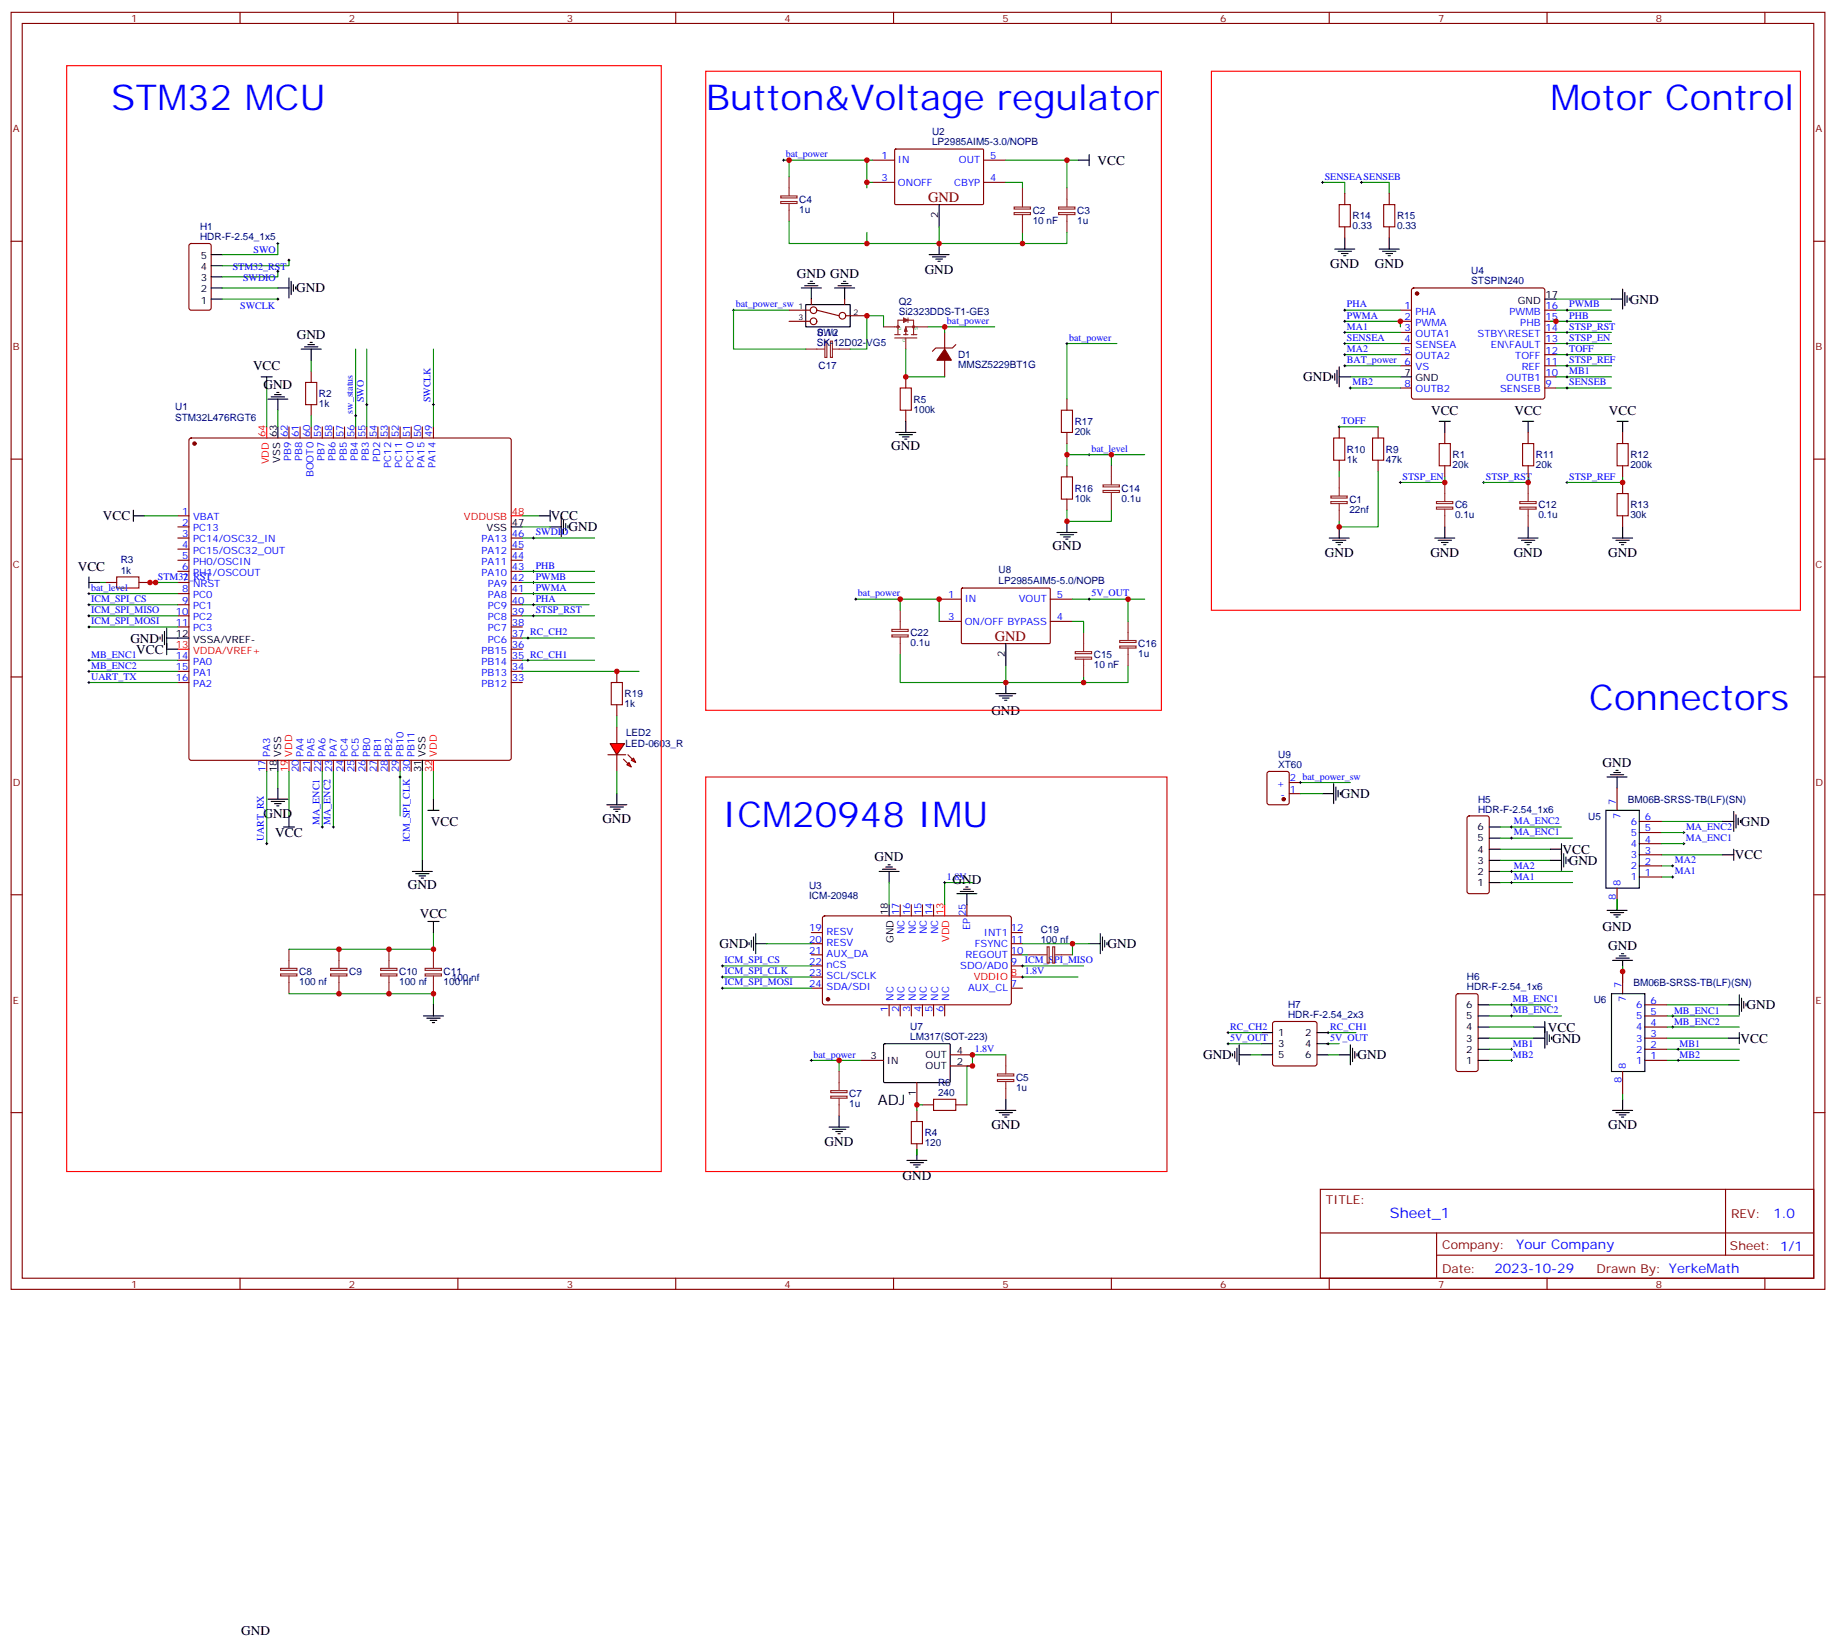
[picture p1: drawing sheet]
<svg xmlns="http://www.w3.org/2000/svg" width="583mm" height="523mm" viewBox="0 0 583 523" stroke-linecap="round" stroke-linejoin="round" font-family="sans-serif">
<g fill="none" stroke="#870000" stroke-width=".35">
<path d="M3.5 3.9h575.8v405.4h-575.8zM7.1 7.4h568.6v398.3h-568.6zM76.2 3.9v3.5M145.3 3.9v3.5M214.5 3.9v3.5M283.6 3.9v3.5M352.8 3.9v3.5M421.9 3.9v3.5M491.1 3.9v3.5M560.2 3.9v3.5M276.9 50.8h7.1M276.9 57.9h7.1"/>
<path d="M284 47.5l.3-.2 27.7 .1 .2 .3v17.1l-.3 .1h-27.7l-.2-.3zM312.2 50.8h7.1M312.2 57.9h7.1M3.5 76.6h3.6M60.2 77.5l.5-.2h5.6l.7 .4v20.1l-.4 .6-5.9 .1-.7-.5v-20zM426.9 61.4v3.5M426.9 72v3.5M441 61.4v3.5M441 72v3.5M575.7 76.6h3.6M444.5 98.5h3.5M448.3 91.6l.4-.2h41l.5 .2 .2 .5v33.9l-.3 .5-.4 .2h-41l-.5-.3-.2-.4v-33.9z"/>
<path d="M490.4 98.5h3.5M98.8 117.9v3.5M444.5 102h3.5M444.5 105.5h3.5M444.5 109h3.5M444.5 112.6h3.5M444.5 116.1h3.5M490.4 102h3.5M490.4 105.5h3.5M490.4 109h3.5M490.4 112.6h3.5M490.4 116.1h3.5"/>
<path d="M490.4 119.6h3.5M60.2 139.2l.5-.2h100.9l.5 .2 .2 .5v100.9l-.3 .5-.4 .2h-100.9l-.5-.2-.2-.5v-100.9zM91.7 135.5v3.5M95.2 135.5v3.5M98.8 128.4v3.6M98.8 135.5v3.5M102.3 135.5v3.5M105.8 135.5v3.5M109.4 135.5v3.5M112.9 135.5v3.5M116.4 135.5v3.5M119.9 135.5v3.5"/>
<path d="M123.5 135.5v3.5M127 135.5v3.5M130.5 135.5v3.5M134.1 135.5v3.5M137.6 135.5v3.5M338.7 126.7v3.5M338.7 137.3v3.5M425.1 135.5v3.5M437.4 135.5v3.5M444.5 123.2h3.5M458.6 137.3v3.5M485.1 137.3v3.5"/>
<path d="M490.4 123.2h3.5M515.1 137.3v3.5M3.5 145.7h3.6M338.7 147.8v3.6M338.7 158.4v3.6M425.1 146.1v3.5M437.4 146.1v3.5M458.6 147.8v3.6M485.1 147.8v3.6M515.1 147.8v3.6M515.1 153.1v3.6M575.7 145.7h3.6"/>
<path d="M56.4 163.7h3.6M56.4 167.3h3.6M56.4 170.8h3.6M56.4 174.3h3.6M56.4 177.8h3.6M162.3 170.8h3.5M162.3 174.3h3.5M162.3 177.8h3.5M515.1 163.7v3.6M33.5 184.9h3.5M44.1 184.9h3.5M56.4 181.4h3.6"/>
<path d="M56.4 184.9h3.6M56.4 188.4h3.6M56.4 191.9h3.6M56.4 195.5h3.6M56.4 199h3.6M162.3 181.4h3.5M162.3 184.9h3.5M162.3 188.4h3.5M162.3 191.9h3.5M162.3 195.5h3.5M162.3 199h3.5M298.1 190.2h7.1"/>
<path d="M298.1 197.2h7.1M305.2 186.8l.3-.1h27.7l.2 .3-.1 17.1-.3 .2-27.7-.1-.1-.3zM333.4 190.2h7M333.4 197.2h7M3.5 214.9h3.6M56.4 209.6h3.6M56.4 213.1h3.6M56.4 216.6h3.6M162.3 209.6h3.5M162.3 213.1h3.5M162.3 216.6h3.5M162.3 206.1h3.5"/>
<path d="M162.3 202.5h3.5M195.8 213.1v3.5M575.7 214.9h3.6M195.8 223.7v3.5M84.7 241.3v3.6M95.2 241.3v3.6M98.8 241.3v3.6M102.3 241.3v3.6M105.8 241.3v3.6M109.4 241.3v3.6M112.9 241.3v3.6M116.4 241.3v3.6"/>
<path d="M119.9 241.3v3.6M123.5 241.3v3.6M127 241.3v3.6M130.5 241.3v3.6M3.5 284h3.6M257.5 299.5h3.6M257.5 296h3.6M261.3 290.9l.5-.2 58.8 .1 .4 .6v27.1l-.7 .4h-58.8l-.4-.7v-26.8zM285.8 287.2v3.5M289.3 287.2v3.5M292.8 287.2v3.5M296.3 287.2v3.5"/>
<path d="M306.9 287.2v3.5M321 299.5h3.6M321 296h3.6M575.7 284h3.6M257.5 313.7h3.6M257.5 306.6h3.6M257.5 303.1h3.6M257.5 310.1h3.6M282.2 318.9v3.6M285.8 318.9v3.6M289.3 318.9v3.6M292.8 318.9v3.6"/>
<path d="M296.3 318.9v3.6M299.9 318.9v3.6M321 313.7h3.6M321 306.6h3.6M321 303.1h3.6M3.5 353.2h3.6M575.7 353.2h3.6M419.1 377.5h156.6v28.2h-156.6zM547.7 377.5v20.9M419.1 391.4h156.5M456 398.4h119.6M456 391.4v14.1"/>
<path d="M76.2 405.7v3.6M145.3 405.7v3.6M214.5 405.7v3.6M283.6 405.7v3.6M352.8 405.7v3.6M421.9 405.7v3.6M491.1 405.7v3.6M560.2 405.7v3.6"/>
</g>
<g fill="#870000" stroke="#870000" stroke-width=".35">
<circle cx="61.7" cy="140.8" r=".53"/>
<circle cx="262.8" cy="317.2" r=".53"/>
<circle cx="449.8" cy="93.2" r=".53"/>
</g>
<g fill="none" stroke="#000" stroke-width=".35">
<path d="M342.2 50.8h3.5M345.7 49.1v3.5M298.1 64.9v7.1M298.1 77.3v3.5M423.7 79.1h6.3M424.7 79.8h4.3M426.9 75.5v3.6M437.8 79.1h6.3M438.9 79.8h4.2M441 75.5v3.6M67 94.9h3.6M67 80.8h3.6"/>
<path d="M67 91.4h3.6M67 87.9h3.6M67 84.3h3.6M88.2 91.4h3.5M91.7 88.2v6.4M92.4 89.3v4.2M93.1 90.3v2.2M93.8 91.1v.7M294.9 80.8h6.4M296 81.5h4.2M297 82.2h2.2M297.7 82.9h.7"/>
<path d="M425.8 80.5h2.1M426.5 81.2h.7M439.9 80.5h2.1M440.6 81.2h.7M490.4 94.9h3.5M511.5 94.9h3.6M515.1 91.8v6.3M515.8 92.8v4.2M516.5 93.9v2.1M517.2 94.6v.7M82.9 119.6h3.5M84.7 119.6v3.6"/>
<path d="M95.6 110.8h6.4M96.7 110.1h4.2M97.7 109.4h2.1M98.4 108.7h.7M98.8 110.8v3.5M423 119.3v.7M423.7 118.6v2.1M424.4 117.5v4.2M425.1 119.6h3.5M425.1 116.5v6.3M444.5 119.6h3.5M85 126.7h6.4"/>
<path d="M86.1 126h4.2M87.1 125.3h2.2M87.8 124.6h.7M88.2 126.7v3.5M88.2 135.5v3.5M456.8 133.7h3.6M458.6 133.7v3.6M483.3 133.7h3.5M485.1 133.7v3.6M513.3 133.7h3.5M515.1 133.7v3.6M42.3 163.7h3.6"/>
<path d="M42.3 162v3.5M162.3 167.3h3.5M171.1 163.7h3.5M174.6 167.3h3.6M174.6 162v3.5M178.2 164.1v6.3M178.9 165.1v4.3M179.6 166.2v2.1M180.3 166.9v.7M335.5 169h6.3M336.5 169.7h4.3M337.6 170.4h2.1"/>
<path d="M338.3 171.1h.7M338.7 165.5v3.5M421.9 170.8h6.4M423 171.5h4.2M424 172.2h2.2M424.7 172.9h.7M425.1 167.3v3.5M455.4 170.8h6.4M456.5 171.5h4.2M457.6 172.2h2.1M458.3 172.9h.7M458.6 167.3v3.5"/>
<path d="M481.9 170.8h6.3M483 171.5h4.2M484 172.2h2.1M484.7 172.9h.7M485.1 167.3v3.5M511.9 170.8h6.3M512.9 171.5h4.3M514 172.2h2.1M514.7 172.9h.7M515.1 167.3v3.5M28.2 184.9h3.5M28.2 183.1v3.6"/>
<path d="M52.9 199.4v8.4M50.8 202.2v.7M51.5 201.5v2.1M52.2 200.4v4.2M52.9 202.5h7.1M52.9 206.1h3.5M319.3 204.3v7M319.3 216.6v3.6M316.1 220.2h6.3M317.1 220.9h4.3M318.2 221.6h2.1M318.9 222.3h.7"/>
<path d="M85 253.7h6.4M86.1 254.4h4.2M87.1 255.1h2.2M87.8 255.8h.7M88.2 241.3v3.6M88.2 250.2v3.5M91.7 259v3.5M134.1 241.3v3.6M135.8 257.2h3.5M137.6 253.7v3.5M550.3 257.6v6.3M551 258.6v4.3"/>
<path d="M551.7 259.7v2.1M90 262.5h3.5M130.9 276.6h6.3M131.9 277.3h4.3M133 278h2.1M133.7 278.7h.7M134.1 273.1v3.5M279 276.6h6.4M280.1 275.9h4.2M281.2 275.2h2.1M281.9 274.5h.7M282.2 276.6v3.5"/>
<path d="M546.8 260.7h3.5M546.8 271.3h3.5M550.3 269.6v3.5M552.4 260.4v.7M135.8 292.5h3.5M137.6 292.5v3.5M237.8 299.2v.7M238.5 298.5v2.1M239.2 297.4v4.3M239.9 299.5h3.5M239.9 296.4v6.3M282.2 287.2v3.5"/>
<path d="M303.7 283.7h6.4M304.8 283h4.2M305.9 282.3h2.1M306.6 281.6h.7M306.9 283.7v3.5M345.7 299.5h3.5M349.2 296.4v6.3M350 297.4v4.3M350.7 298.5v2.1M351.4 299.2v.7M137.6 318.9v3.6M548.6 318.9h3.5"/>
<path d="M552.1 315.8v6.3M552.8 316.8v4.3M553.5 317.9v2.1M554.2 318.6v.7M134.4 322.5h6.4M135.5 323.2h4.2M136.5 323.9h2.1M137.2 324.6h.7M548.6 329.5h3.5M552.1 327.8v3.5M263.2 357.8h6.3M264.2 358.5h4.3"/>
<path d="M265.3 359.2h2.1M266 359.9h.7M266.3 354.2v3.6M316.1 352.5h6.3M317.1 353.2h4.3M318.2 353.9h2.1M318.9 354.6h.7M319.3 348.9v3.6"/>
</g>
<path d="M84.7 135.5v3.5M162.3 163.7h3.5M56.4 206.1h3.6M91.7 241.3v3.6M137.6 241.3v3.6M299.9 287.2v3.5M321 310.1h3.6" fill="none" stroke="#f00" stroke-width=".35"/>
<g fill="none" stroke="#8c2424" stroke-width=".35">
<path d="M250.5 56.1v6M324.6 59.7v6M338.7 59.7v6M247.8 62.2h5.2v.6h-5.2zM247.8 64h5.2v.6h-5.2zM250.5 64.6v5.6M321.9 65.7h5.2v.7h-5.2zM321.9 67.5h5.2v.6h-5.2zM324.6 68.1v5.7M336 65.7h5.2v.7h-5.2zM336 67.5h5.2v.6h-5.2zM338.7 68.1v5.7"/>
<path d="M350.1 153.9h5.2v.7h-5.2zM350.1 155.7h5.2v.6h-5.2zM352.8 147.8v6M352.8 156.3v5.7M422.5 157.4h5.1v.7h-5.1zM422.5 159.2h5.1v.6h-5.1zM425.1 151.4v6M425.1 159.8v5.7M456 159.2h5.2v.6h-5.2zM458.6 153.1v6M482.4 159.2h5.2v.6h-5.2zM485.1 153.1v6"/>
<path d="M456 161h5.2v.6h-5.2zM458.6 161.6v5.7M482.4 161h5.2v.6h-5.2zM485.1 161.6v5.7M358.1 197.2v6M341.3 206.8h5.2v.7h-5.2zM341.3 208.6h5.2v.6h-5.2zM344 200.8v6M344 209.2v5.7M355.4 203.3h5.2v.6h-5.2zM355.4 205.1h5.2v.6h-5.2zM358.1 205.7v5.6"/>
<path d="M89.1 307.4h5.2v.6h-5.2zM89.1 309.1h5.2v.7h-5.2zM91.7 301.3v6M91.7 309.8v5.6M105 307.4h5.1v.6h-5.1zM105 309.1h5.1v.7h-5.1zM107.6 301.3v6M107.6 309.8v5.6M120.8 307.4h5.2v.6h-5.2zM120.8 309.1h5.2v.7h-5.2zM123.5 301.3v6M123.5 309.8v5.6"/>
<path d="M134.9 307.4h5.2v.6h-5.2zM134.9 309.1h5.2v.7h-5.2zM137.6 301.3v6M137.6 309.8v5.6M319.3 334.8v6M316.6 340.9h5.2v.6h-5.2zM316.6 342.7h5.2v.6h-5.2zM319.3 343.3v5.6"/>
</g>
<g fill="none" stroke="#008700" stroke-width=".35">
<path d="M248.7 50.8h28.2M250.5 50.8v5.3M276.9 57.9h-1.7v1.8M319.3 50.8h22.9M319.3 57.9h5.3v1.8M338.7 50.8v8.9M419.8 57.9h7.1v3.5M432.2 57.9h8.8v3.5M88.2 77.3v3.5h-17.6M250.5 70.2v7.1h47.6M275.2 73.8v3.5M298.1 72v5.3h26.5v-3.5"/>
<path d="M338.7 73.8v3.5h-14.1M70.6 94.9h17.6M70.6 91.4h17.6M88.2 86.1v1.8h-17.6M91.7 82.6v1.7h-21.1M426.9 98.5h17.6M493.9 98.5h17.6M493.9 94.9h17.6M98.8 114.3v3.6M116.4 110.8v24.7M137.6 110.8v24.7M354.5 109h-15.8v17.7"/>
<path d="M426.9 102h17.6v1.8M426.9 105.5h17.6M426.9 112.6h17.6M426.9 109h17.6M426.9 116.1h17.6M428.6 119.6h15.9M492.1 102h19.4M493.9 105.5h17.6M493.9 112.6h17.6M493.9 109h17.6M493.9 119.6h17.6M493.9 116.1h17.6"/>
<path d="M84.7 123.2v12.3M88.2 130.2v5.3M98.8 132v3.5M425.1 135.5h12.3M428.6 123.2h15.9M493.9 123.2h17.6M338.7 140.8v7M338.7 144.3h24.7M352.8 144.3v3.5M425.1 149.6v1.8M437.4 149.6v17.7h-12.3v-1.8M458.6 151.4v1.7h-14.1"/>
<path d="M485.1 151.4v1.7h-14.1M515.1 151.4v1.7h-17.7M45.9 163.7h10.5M165.8 163.7h5.3M165.8 167.3h8.8M165.8 170.8h22.9M338.7 162v3.5h14.1v-3.5M28.2 199h28.2M28.2 195.5h28.2M28.2 191.9h28.2M31.7 184.9h1.8M47.6 184.9h8.8"/>
<path d="M165.8 184.9h22.9M165.8 191.9h21.2M165.8 181.4h22.9M165.8 188.4h22.9M271.6 190.2h26.5v7M340.4 197.2h3.6v3.6M340.4 190.2h23M358.1 190.2v7M28.2 216.6h28.2M28.2 209.6h28.2M28.2 213.1h28.2M165.8 209.6h22.9"/>
<path d="M165.8 213.1h37M165.8 202.5h22.9M319.3 211.3v5.3h24.7v-1.7M358.1 211.3v5.3h-14.1M84.7 244.9v22.9M88.2 244.9v5.3M91.7 244.9v14.1M102.3 244.9v17.6M105.8 244.9v17.6M127 244.9v14.1M134.1 244.9v28.2M137.6 244.9v8.8"/>
<path d="M527.4 260.7h19.4M527.4 271.3h19.4M527.4 274.8h3.5M527.4 278.4h3.5M137.6 296v5.3h-45.9M243.4 299.5h14.1M282.2 280.1v7.1M308.7 280.1h-8.8v7.1M324.6 299.5h21.1M91.7 315.4h45.9v3.5M229.3 306.6h28.2M229.3 313.7h28.2"/>
<path d="M229.3 310.1h28.2M324.6 306.6h19.4M324.6 310.1h17.6M529.2 318.9h19.4M257.5 336.6h15.9M529.2 336.6h22.9M529.2 333.1h22.9M529.2 329.5h19.4M530.9 326h21.2M530.9 322.5h21.2"/>
</g>
<g fill="none" stroke="#000" stroke-width=".32">
<path d="M248.4 50.8h.7M248.7 50.5v.7M419.5 57.9h.7M419.8 57.5v.7M431.8 57.9h.7M432.2 57.5v.7M87.8 77.3h.7M88.2 76.9v.7M87.8 86.1h.7M87.8 94.9h.7M88.2 85.8v.7M88.2 94.6v.7"/>
<path d="M91.4 82.6h.7M91.7 82.2v.7M426.5 98.5h.7M426.9 98.1v.7M497.1 98.5h.7M497.4 98.1v.7M338.3 109h.7M338.7 108.7v.7M426.5 102h.7M426.5 105.5h.7M426.5 109h.7M426.5 116.1h.7"/>
<path d="M426.5 112.6h.7M426.9 101.6v.7M426.9 105.2v.7M426.9 108.7v.7M426.9 112.2v.7M426.9 115.7v.8M497.1 102h.7M497.1 105.5h.7M497.1 109h.7M497.1 116.1h.7M497.1 119.6h.7M497.1 112.6h.7"/>
<path d="M497.4 101.6v.7M497.4 105.2v.7M497.4 108.7v.7M497.4 112.2v.7M497.4 115.7v.8M497.4 119.3v.7M116.1 128.4h.7M116.4 128.1v.7M137.2 128.4h.7M137.6 128.1v.7M424.7 135.5h.7M425.1 135.1v.8"/>
<path d="M428.3 123.2h.7M428.6 122.8v.7M497.1 123.2h.7M497.4 122.8v.7M345.4 144.3h.7M345.7 144v.7M444.1 153.1h.8M444.5 152.8v.7M470.6 153.1h.7M471 152.8v.7M497.1 153.1h.7M497.4 152.8v.7"/>
<path d="M169 170.8h.7M169.3 170.4v.7M27.9 195.5h.7M27.9 199h.7M27.9 191.9h.7M28.2 191.6v.7M28.2 195.1v.7M28.2 198.6v.8M49 184.9h.7M49.4 184.5v.7M169 191.9h.7M169 184.9h.7"/>
<path d="M169 181.4h.7M169 188.4h.7M169.3 181v.7M169.3 184.5v.7M169.3 188.1v.7M169.3 191.6v.7M271.3 190.2h.7M271.6 189.8v.7M345.4 190.2h.7M345.7 189.8v.7M27.9 216.6h.7M27.9 209.6h.7"/>
<path d="M27.9 213.1h.7M28.2 209.2v.7M28.2 212.8v.7M28.2 216.3v.7M167.2 209.6h.7M167.2 202.5h.7M167.6 202.2v.7M167.6 209.2v.7M126.6 246.6h.8M127 246.3v.7M84.3 267.8h.7M84.7 267.4v.7"/>
<path d="M102 262.5h.7M102.3 262.1v.8M105.5 262.5h.7M105.8 262.1v.8M299.9 279.8v.7M534.1 267.8h.7M534.1 264.3h.7M534.5 263.9v.7M534.5 267.4v.7M299.5 280.1h.7M229 306.6h.7M229 310.1h.7"/>
<path d="M229 313.7h.7M229.3 306.2v.8M229.3 309.8v.7M229.3 313.3v.7M324.2 306.6h.7M324.2 310.1h.7M324.6 306.2v.8M324.6 309.8v.7M308.3 334.8h.7M308.7 334.5v.7"/>
</g>
<g fill="none" stroke="#a10000" stroke-width=".35">
<path d="M425.1 64.9h3.5v7.1h-3.5zM439.2 64.9h3.5v7.1h-3.5zM97 121.4h3.5v7h-3.5zM336.9 130.2h3.5v7.1h-3.5zM423.3 139h3.6v7.1h-3.6zM435.7 139h3.5v7.1h-3.5zM336.9 151.4h3.5v7h-3.5zM456.8 140.8h3.6v7h-3.6zM483.3 140.8h3.5v7h-3.5zM513.3 140.8h3.5v7h-3.5zM513.3 156.7h3.5v7h-3.5zM37 183.1h7.1v3.6h-7.1z"/>
<path d="M194 216.6h3.6v7.1h-3.6z"/>
</g>
<g fill="#f00" stroke="#870000" stroke-width=".35">
<path d="M193.7 236h4.6l-2.5 3.6z"/>
<path d="M193 239.6h5.6z"/>
</g>
<g fill="#870000" stroke="#870000" stroke-width=".35">
<path d="M199.3 239.6l1.4 1.4z"/>
<path d="M197.9 241l1.4 1.4z"/>
</g>
<g fill="#f00" stroke="#870000" stroke-width=".35">
<path d="M200.4 241.3l.7-.7 .7 1.4z"/>
<path d="M199 242.7l.7-.7 .7 1.5z"/>
</g>
<g fill="none" stroke="#870000" stroke-width=".35">
<path d="M250.5 98.5h6.7M257.5 94.9v1.8M259.3 98.5l7 1.7M268.1 94.9v1.8M250.5 102h6.7M268.5 100.2h6.7M287.5 119.6v3.6M299.9 105.5v5.3M299.9 114.3v5.3M303.4 109.4l-1.1 1.1h-5.3l-1 1M287.5 130.2v3.5M195.8 230.8v5.2"/>
<path d="M195.8 239.6v5.3M402.4 245.1l.5-.2h5.6l.7 .4v9.4l-.4 .7h-5.9l-.7-.4v-9.4zM409.2 251.9h3.5M409.2 248.4h3.5M465.9 259.2l.5-.2h5.6l.7 .4v23.6l-.4 .6-5.9 .1-.7-.5v-23.5zM513.3 250.2v7M520.3 278.4h7.1M520.3 274.8h7.1M520.3 271.3h7.1M520.3 267.8h7.1M520.3 264.3h7.1M520.3 260.7h7.1"/>
<path d="M513.3 281.9v7.1M462.4 315.6l.4-.2h5.7l.6 .4 .1 23.6-.5 .7h-5.9l-.6-.4-.1-23.6zM515.1 308.4v7M522.1 318.9h7.1M273.4 336.6h7.1M301.6 334.8h7.1M301.6 338.3h7.1M404.2 324.4l.4-.2h12.7l.5 .2 .2 .5v12.7l-.2 .5-.5 .2h-12.7l-.5-.2-.2-.5v-12.7zM522.1 336.6h7.1M522.1 333.1h7.1M522.1 329.5h7.1M522.1 326h7.1"/>
<path d="M522.1 322.5h7.1M291 343.6v7.1M291 352.5v3.5M292.8 350.7h3.5M303.4 350.7h3.5M515.1 340.1v7.1M291 363v3.6"/>
<circle cx="258.2" cy="98.5" r="1.06"/>
<circle cx="258.2" cy="102" r="1.06"/>
<circle cx="267.4" cy="100.2" r="1.06"/>
</g>
<g fill="none" stroke="#000" stroke-width=".35">
<path d="M254.4 91.4h6.3M255.4 90.7h4.2M255.8 96.7h14.1v7.1h-14.1zM256.5 90h2.1M257.2 89.3h.7M257.5 91.4v3.5M264.9 91.4h6.4M266 90.7h4.2M267.1 90h2.1M267.8 89.3h.7M268.1 91.4v3.5M284.3 137.3h6.4"/>
<path d="M285.4 138h4.2M286.5 138.7h2.1M287.2 139.4h.7M287.5 133.7v3.6M192.6 255.4h6.4M193.7 256.2h4.2M194.7 256.9h2.1M195.4 257.6h.7M195.8 251.9v3.5M419.8 251.9h3.5M423.3 248.7v6.4M424 249.8v4.2"/>
<path d="M424.7 250.9v2.1M425.4 251.6v.7M509.8 257.2h10.5v24.7h-10.5zM510.1 246.6h6.4M511.2 245.9h4.2M512.2 245.2h2.1M512.9 244.5h.7M513.3 246.6v3.6M472.7 276.6h3.5M472.7 273.1h3.5M472.7 269.6h3.5M472.7 266h3.5"/>
<path d="M472.7 262.5h3.5M492.1 273.1h3.6M492.1 269.6h3.6M495.7 267.8v8.5M496.4 271v4.2M497.1 272v2.1M497.8 272.7v.7M472.7 280.1h3.5M510.1 289h6.4M511.2 289.7h4.2M512.2 290.4h2.1M512.9 291.1h.7"/>
<path d="M513.3 285.4v3.6M469.2 318.9h3.5M511.5 315.4h10.6v24.7h-10.6zM511.9 304.8h6.3M512.9 304.1h4.3M514 303.4h2.1M514.7 302.7h.7M515.1 304.8v3.6M280.5 331.5l.3-.2h20.7l.1 .3v11.9l-.3 .1h-20.7l-.1-.3zM391.2 334.5v.7M391.9 333.8v2.1M392.6 332.7v4.2"/>
<path d="M393.3 334.8h3.6M393.3 331.6v6.4M400.4 327.8h3.5M400.4 331.3h3.5M400.4 334.8h3.5M418 327.8h3.6M418 331.3h3.6M418 334.8h3.6M425.1 334.8h3.5M428.6 331.6v6.4M429.3 332.7v4.2M430 333.8v2.1"/>
<path d="M430.7 334.5v.7M469.2 336.6h3.5M469.2 333.1h3.5M469.2 329.5h3.5M469.2 326h3.5M469.2 322.5h3.5M486.8 329.5h3.6M486.8 326h3.6M490.4 324.2v8.5M491.1 327.4v4.2M491.8 328.5v2.1M492.5 329.2v.7"/>
<path d="M511.9 352.5h6.3M512.9 353.2h4.3M514 353.9h2.1M514.7 354.6h.7M515.1 348.9v3.6M287.9 368.3h6.3M288.9 369h4.3M290 369.7h2.1M290.7 370.5h.7M291 364.8v3.5"/>
</g>
<g fill="none" stroke="#008700" stroke-width=".35">
<path d="M275.2 50.8v7.1M250.5 98.5h-17.7v12.3h23M112.9 110.8v24.7M280.5 103.8v-3.6h-5.3v10.6h-5.3M287.5 110.8v8.8h12.4M294.6 103.8h21.1M299.9 103.8v1.7M28.2 188.4h28.2M47.6 184.9h1.8M165.8 195.5h22.9M285.8 190.2v3.5M285.8 207.8v8.8h33.5"/>
<path d="M195.8 227.2v3.6M195.8 244.9v7M412.7 248.4h15.9M412.7 251.9h7.1M476.2 262.5h19.5M476.2 269.6h15.9M476.2 266h23M476.2 273.1h15.9M476.2 276.6h23M527.4 267.8h7.1M527.4 264.3h7.1M340.4 299.5v3.6"/>
<path d="M476.2 280.1h23M513.3 285.4v3.6M324.6 303.1h1.7M472.7 318.9h19.4M515.1 306.6v5.3M266.3 336.6v3.5M319.3 334.8h-10.6v3.5h-1.8v12.4M389.8 327.8h10.6M389.8 331.3h10.6M396.9 334.8h3.5M421.6 334.8h3.5M421.6 327.8h8.8"/>
<path d="M421.6 331.3h3.5M472.7 336.6h7.1M472.7 333.1h7.1M472.7 329.5h14.1M472.7 326h14.1M472.7 322.5h23M529.2 326h1.7M529.2 322.5h1.7M292.8 350.7h-1.8v1.8M515.1 347.2v1.7M291 364.8v1.8"/>
</g>
<g fill="none" stroke="#000" stroke-width=".32">
<path d="M232.5 98.5h.7M232.8 98.1v.7M299.5 103.8h.7M299.9 103.4v.7M112.5 132h.7M112.9 131.6v.7M27.9 188.4h.7M28.2 188.1v.7M169 195.5h.7M169.3 195.1v.7M412.4 248.4h.7M412.7 248v.7"/>
<path d="M479.4 276.6h.7M479.4 262.5h.7M479.4 266h.7M479.8 262.1v.8M479.8 265.7v.7M479.8 276.3v.7M479.8 279.8v.7M530.6 274.8h.7M530.6 278.4h.7M530.9 274.5v.7M530.9 278v.7M479.4 280.1h.7"/>
<path d="M479.4 318.9h.7M479.8 318.6v.7M257.2 336.6h.7M257.5 336.2v.7M389.5 327.8h.7M389.5 331.3h.7M389.8 327.4v.7M389.8 330.9v.7M421.2 327.8h.7M421.2 331.3h.7M421.6 327.4v.7M421.6 330.9v.7"/>
<path d="M479.4 336.6h.7M479.4 333.1h.7M479.4 322.5h.7M479.8 322.1v.7M479.8 332.7v.7M479.8 336.2v.7M530.6 322.5h.7M530.6 326h.7M530.9 322.1v.7M530.9 325.6v.8M532.3 336.6h.7M532.3 333.1h.7"/>
<path d="M532.7 332.7v.7M532.7 336.2v.7"/>
</g>
<path d="M21.2 20.8h188.7v351.1h-188.7zM224 22.6h144.7v202.9h-144.7zM384.5 22.6h187v171.1h-187zM224 246.6h146.4v125.3h-146.4z" fill="none" stroke="#f00" stroke-width=".35"/>
<g fill="none" stroke="#8c2424" stroke-width=".35">
<path d="M255.8 110.8h6M261.8 108.3h.7v5.2h-.7zM263.6 108.3h.6v5.2h-.6zM264.2 110.8h5.7M280.5 103.8h4.5M284 106.2h1.8M284 107.3h7M285 106.2v-4.6h5v4.6M286.8 106.2h1.4M286.8 100.9l1.4 .7-1.4 .7zM286.8 101.3l.7 .3M287.2 105.2h.7"/>
<path d="M287.2 101.3l.3 .3M287.5 103.8h7.1M287.5 104.1v2.1M287.5 107.3v3.5M287.5 103.8l-.3 1.4M287.5 103.8l.4 1.4M287.5 104.1l.4 1.1M287.5 104.1l-.3 1.1M287.5 104.5l-.3 .7M287.5 101.6l-.7 .4M287.5 101.6l-.3 .4M288.2 100.9v1.4"/>
<path d="M289.3 106.2h1.7M283.1 199.8h5.2v.6h-5.2zM285.8 193.7v6M283.1 201.5h5.2v.7h-5.2zM285.8 202.2v5.6M326.3 303.1h6M332.4 300.5h.6v5.2h-.6zM334.2 300.5h.6v5.2h-.6zM334.8 303.1h5.6M263.7 346.2h5.2v.6h-5.2zM263.7 347.9h5.2v.7h-5.2zM266.3 340.1v6"/>
<path d="M266.3 348.6v5.6"/>
<circle cx="285" cy="103.8" r=".35"/>
<circle cx="290" cy="103.8" r=".35"/>
</g>
<g fill="#870000" stroke="#870000" stroke-width=".35">
<path d="M299.9 110.8l2.1 3.5h-4.6z"/>
<circle cx="407.5" cy="253.7" r=".53"/>
</g>
<path d="M285.8 123.2h3.5v7h-3.5zM289.3 356h3.5v7h-3.5zM296.3 348.9h7.1v3.6h-7.1z" fill="none" stroke="#a10000" stroke-width=".35"/>
<g fill="#c00">
<circle cx="298.1" cy="77.3" r=".88"/>
<circle cx="338.7" cy="50.8" r=".88"/>
<circle cx="324.6" cy="77.3" r=".88"/>
<circle cx="107.6" cy="301.3" r=".88"/>
<circle cx="123.5" cy="301.3" r=".88"/>
<circle cx="107.6" cy="315.4" r=".88"/>
<circle cx="123.5" cy="315.4" r=".88"/>
<circle cx="137.6" cy="315.4" r=".88"/>
<circle cx="137.6" cy="301.3" r=".88"/>
<circle cx="444.5" cy="102" r=".88"/>
<circle cx="493.9" cy="102" r=".88"/>
<circle cx="425.1" cy="167.3" r=".88"/>
<circle cx="458.6" cy="153.1" r=".88"/>
<circle cx="485.1" cy="153.1" r=".88"/>
<circle cx="515.1" cy="153.1" r=".88"/>
<circle cx="250.5" cy="50.8" r=".88"/>
<circle cx="275.2" cy="77.3" r=".88"/>
<circle cx="338.7" cy="165.5" r=".88"/>
<circle cx="352.8" cy="144.3" r=".88"/>
<circle cx="338.7" cy="144.3" r=".88"/>
<circle cx="319.3" cy="216.6" r=".88"/>
<circle cx="358.1" cy="190.2" r=".88"/>
<circle cx="344" cy="216.6" r=".88"/>
<circle cx="340.4" cy="299.5" r=".88"/>
<circle cx="266.3" cy="336.6" r=".88"/>
<circle cx="47.6" cy="184.9" r=".88"/>
<circle cx="49.4" cy="184.9" r=".88"/>
<circle cx="515.1" cy="308.4" r=".88"/>
<circle cx="298.1" cy="190.2" r=".88"/>
<circle cx="285.8" cy="190.2" r=".88"/>
<circle cx="275.2" cy="50.8" r=".88"/>
<circle cx="275.2" cy="57.9" r=".88"/>
<circle cx="299.9" cy="103.8" r=".88"/>
<circle cx="287.5" cy="119.6" r=".88"/>
<circle cx="275.2" cy="100.2" r=".88"/>
<circle cx="308.7" cy="334.8" r=".88"/>
<circle cx="291" cy="350.7" r=".88"/>
<circle cx="308.7" cy="338.3" r=".88"/>
<circle cx="195.8" cy="213.1" r=".88"/>
</g>
<g font-size="11.3" fill="#00f">
<text x="35.3" y="35">STM32 MCU</text>
<text x="224" y="35">Button&amp;Voltage regulator</text>
<text x="492.1" y="35">Motor Control</text>
<text x="504.5" y="225.5">Connectors</text>
<text x="229.3" y="262.5">ICM20948 IMU</text>
</g>
<g font-size="4.6" fill="#800">
<text x="294.6" y="64.2">GND</text>
<text x="315.7" y="203.6">GND</text>
</g>
<text font-size="4.6" x="278.7" y="350.7">ADJ</text>
<text font-size="4.6" fill="#00f" x="441.2" y="386.5">Sheet_1</text>
<g font-size="4.2">
<text x="348.4" y="52.2">VCC</text>
<text x="252.9" y="88.2">GND GND</text>
<text x="293.5" y="86.9">GND</text>
<text x="422.3" y="85.1">GND</text>
<text x="436.4" y="85.1">GND</text>
<text x="94" y="92.8">GND</text>
<text x="517.3" y="96.3">GND</text>
<text x="94.2" y="107.6">GND</text>
<text x="80.3" y="117.5">VCC</text>
<text x="83.6" y="123.4">GND</text>
<text x="413.6" y="121">GND</text>
<text x="454.3" y="131.6">VCC</text>
<text x="480.7" y="131.6">VCC</text>
<text x="510.7" y="131.6">VCC</text>
<text x="282.9" y="142.9">GND</text>
<text x="32.7" y="165.1">VCC</text>
<text x="174.8" y="165.1">VCC</text>
<text x="180.4" y="168.7">GND</text>
<text x="334.1" y="174.7">GND</text>
<text x="420.5" y="176.8">GND</text>
<text x="454" y="176.8">GND</text>
<text x="480.5" y="176.8">GND</text>
<text x="510.5" y="176.8">GND</text>
<text x="24.7" y="181.4">VCC</text>
<text x="41.4" y="203.9">GND</text>
<text x="43.3" y="207.5">VCC</text>
<text x="314.7" y="226.9">GND</text>
<text x="508.7" y="243.4">GND</text>
<text x="425.6" y="253.3">GND</text>
<text x="83.6" y="259.7">GND</text>
<text x="136.8" y="262.1">VCC</text>
<text x="191.2" y="261.1">GND</text>
<text x="552.6" y="262.2">GND</text>
<text x="87.4" y="265.7">VCC</text>
<text x="277.6" y="273.4">GND</text>
<text x="496" y="271">VCC</text>
<text x="497.9" y="274.5">GND</text>
<text x="550.7" y="272.8">VCC</text>
<text x="302.3" y="280.5">GND</text>
<text x="129.5" y="282.3">GND</text>
<text x="133.2" y="291.4">VCC</text>
<text x="508.7" y="295.7">GND</text>
<text x="228.4" y="301">GND</text>
<text x="351.5" y="301">GND</text>
<text x="510.5" y="301.6">GND</text>
<text x="554.4" y="320.4">GND</text>
<text x="491.4" y="327.4">VCC</text>
<text x="492.7" y="330.9">GND</text>
<text x="552.5" y="330.9">VCC</text>
<text x="381.9" y="336.2">GND</text>
<text x="430.9" y="336.2">GND</text>
<text x="314.7" y="358.5">GND</text>
<text x="510.5" y="358.5">GND</text>
<text x="261.8" y="363.8">GND</text>
<text x="286.5" y="374.4">GND</text>
<text x="76.6" y="519">GND</text>
</g>
<g font-size="4.2" fill="#00f">
<text x="562.9" y="386.8">1.0</text>
<text x="481.3" y="396.3">Your Company</text>
<text x="474.4" y="404.1">2023-10-29</text>
</g>
<g font-size="3.9" fill="#800">
<text x="420.9" y="382.1">TITLE:</text>
<text x="549.5" y="386.8">REV:</text>
<text x="457.8" y="396.3">Company:</text>
<text x="549.1" y="396.9">Sheet: 1/1</text>
<text x="457.8" y="404">Date:</text>
<text x="506.8" y="404.1">Drawn By: YerkeMath</text>
</g>
<g font-size="3.2" fill="#800">
<text x="41.6" y="6.9">1</text>
<text x="110.8" y="6.9">2</text>
<text x="179.9" y="6.9">3</text>
<text x="249.1" y="6.9">4</text>
<text x="318.2" y="6.9">5</text>
<text x="387.3" y="6.9">6</text>
<text x="456.5" y="6.9">7</text>
<text x="525.6" y="6.9">8</text>
<text x="4.1" y="42">A</text>
<text x="576.3" y="42">A</text>
<text x="4.1" y="111.2">B</text>
<text x="576.3" y="111.2">B</text>
<text x="4.1" y="180.3">C</text>
<text x="576.3" y="180.3">C</text>
<text x="4.1" y="249.4">D</text>
<text x="576.3" y="249.4">D</text>
<text x="4.1" y="318.6">E</text>
<text x="576.3" y="318.6">E</text>
<text x="41.6" y="408.7">1</text>
<text x="110.8" y="408.7">2</text>
<text x="179.9" y="408.7">3</text>
<text x="249.1" y="408.7">4</text>
<text x="318.2" y="408.7">5</text>
<text x="387.3" y="408.7">6</text>
<text x="456.5" y="408.7">7</text>
<text x="525.6" y="408.7">8</text>
</g>
<g font-size="3.2" fill="#000080">
<text x="295.9" y="46.1">LP2985AIM5-3.0/NOPB</text>
<text x="295.9" y="42.8">U2</text>
<text x="253.7" y="64.3">C4</text>
<text x="253.7" y="67.5">1u</text>
<text x="327.8" y="71">10 nF</text>
<text x="327.8" y="67.8">C2</text>
<text x="341.9" y="71">1u</text>
<text x="341.9" y="67.8">C3</text>
<text x="429.3" y="69.6">R14</text>
<text x="443.4" y="69.6">R15</text>
<text x="63.5" y="76.2">HDR-F-2.54_1x5</text>
<text x="63.5" y="73.1">H1</text>
<text x="429.3" y="72.8">0.33</text>
<text x="443.4" y="72.8">0.33</text>
<text x="467" y="86.9">U4</text>
<text x="467" y="90.2">STSPIN240</text>
<text x="285.3" y="99.9">Si2323DDS-T1-GE3</text>
<text x="285.3" y="96.7">Q2</text>
<text x="259.3" y="106.7">SW2</text>
<text x="259.6" y="106.7">0.1u</text>
<text x="259.3" y="109.9">SK-12D02-VG5</text>
<text x="304.1" y="113.7">D1</text>
<text x="259.8" y="117.2">C17</text>
<text x="304.1" y="116.9">MMSZ5229BT1G</text>
<text x="55.6" y="130.3">U1</text>
<text x="101.2" y="129.2">1k</text>
<text x="101.2" y="126.1">R2</text>
<text x="290" y="131">100k</text>
<text x="290" y="127.8">R5</text>
<text x="55.6" y="133.6">STM32L476RGT6</text>
<text x="341.1" y="134.9">R17</text>
<text x="341.1" y="138">20k</text>
<text x="427.6" y="143.7">R10</text>
<text x="439.9" y="143.7">R9</text>
<text x="427.6" y="146.9">1k</text>
<text x="439.9" y="146.9">47k</text>
<text x="461.1" y="148.6">20k</text>
<text x="461.1" y="145.4">R1</text>
<text x="487.5" y="148.6">20k</text>
<text x="487.5" y="145.4">R11</text>
<text x="517.5" y="148.6">200k</text>
<text x="517.5" y="145.4">R12</text>
<text x="341.1" y="159.2">10k</text>
<text x="341.1" y="156">R16</text>
<text x="356" y="159.2">0.1u</text>
<text x="356" y="156">C14</text>
<text x="428.3" y="159.6">C1</text>
<text x="461.9" y="161.3">C6</text>
<text x="488.3" y="161.3">C12</text>
<text x="517.5" y="161.3">R13</text>
<text x="428.3" y="162.7">22nf</text>
<text x="461.9" y="164.5">0.1u</text>
<text x="488.3" y="164.5">0.1u</text>
<text x="517.5" y="164.5">30k</text>
<text x="38.3" y="178.8">R3</text>
<text x="38.3" y="182.1">1k</text>
<text x="317" y="185.3">LP2985AIM5-5.0/NOPB</text>
<text x="317" y="181.9">U8</text>
<text x="289" y="201.9">C22</text>
<text x="289" y="205.1">0.1u</text>
<text x="347.2" y="209">C15</text>
<text x="361.3" y="208.6">1u</text>
<text x="361.3" y="205.4">C16</text>
<text x="347.2" y="212.1">10 nF</text>
<text x="198.3" y="221.3">R19</text>
<text x="198.3" y="224.5">1k</text>
<text x="198.7" y="233.6">LED2</text>
<text x="198.6" y="237.2">LED-0603_R</text>
<text x="405.7" y="243.8">XT60</text>
<text x="405.7" y="240.6">U9</text>
<text x="469.2" y="257.9">HDR-F-2.54_1x6</text>
<text x="469.2" y="254.7">H5</text>
<text x="516.7" y="254.9">BM06B-SRSS-TB(LF)(SN)</text>
<text x="504.1" y="260.1">U5</text>
<text x="256.8" y="285.4">ICM-20948</text>
<text x="256.8" y="282.3">U3</text>
<text x="330.4" y="299.5">100 nf</text>
<text x="330.4" y="296.3">C19</text>
<text x="95" y="309.5">C8</text>
<text x="110.8" y="309.5">C9</text>
<text x="126.7" y="309.5">C10</text>
<text x="140.8" y="309.5">C11</text>
<text x="143.4" y="311.4">100 nf</text>
<text x="465.7" y="311.2">H6</text>
<text x="95" y="312.7">100 nf</text>
<text x="126.7" y="312.7">100 nf</text>
<text x="140.8" y="312.7">100 nf</text>
<text x="465.7" y="314.4">HDR-F-2.54_1x6</text>
<text x="518.5" y="313.1">BM06B-SRSS-TB(LF)(SN)</text>
<text x="408.9" y="323.2">HDR-F-2.54_2x3</text>
<text x="408.9" y="320.1">H7</text>
<text x="505.9" y="318.4">U6</text>
<text x="288.9" y="330">LM317(SOT-223)</text>
<text x="288.9" y="326.9">U7</text>
<text x="297.8" y="347.9">240</text>
<text x="297.8" y="344.7">R6</text>
<text x="322.5" y="346.2">1u</text>
<text x="322.5" y="343.1">C5</text>
<text x="269.6" y="351.5">1u</text>
<text x="269.6" y="348.3">C7</text>
<text x="293.5" y="363.8">120</text>
<text x="293.5" y="360.6">R4</text>
</g>
<g font-size="3.2" fill="#00f">
<text x="249.4" y="50">bat_power</text>
<text x="279.9" y="50.5">1</text>
<text x="285" y="51.9">IN</text>
<text x="304.4" y="51.9">OUT</text>
<text x="314.3" y="50.5">5</text>
<text x="279.9" y="57.5">3</text>
<text x="285" y="58.9">ONOFF</text>
<text x="302.9" y="58.9">CBYP</text>
<text x="314.3" y="57.5">4</text>
<text x="420.5" y="57">SENSEASENSEB</text>
<text x="80.5" y="80.3">SWO</text>
<text x="73.9" y="85.6">STM32_RST</text>
<text x="77.1" y="89.1">SWDIO</text>
<text x="76.2" y="97.9">SWCLK</text>
<text x="233.5" y="97.6">bat_power_sw</text>
<text x="427.6" y="101.1">PWMA</text>
<text x="427.6" y="97.6">PHA</text>
<text x="445.8" y="98.1">1</text>
<text x="445.8" y="101.6">2</text>
<text x="449.3" y="99.9">PHA</text>
<text x="479.2" y="99.9">PWMB</text>
<text x="490.5" y="101.6">15</text>
<text x="490.5" y="98.1">16</text>
<text x="498.1" y="97.6">PWMB</text>
<text x="498.1" y="101.1">PHB</text>
<text x="300.6" y="102.9">bat_power</text>
<text x="427.6" y="104.6">MA1</text>
<text x="445.8" y="105.2">3</text>
<text x="449.3" y="103.4">PWMA</text>
<text x="449.3" y="106.9">OUTA1</text>
<text x="469" y="106.9">STBY\RESET</text>
<text x="482.6" y="103.4">PHB</text>
<text x="490.5" y="105.2">14</text>
<text x="498.1" y="104.6">STSP_RST</text>
<text x="339.4" y="108.2">bat_power</text>
<text x="427.6" y="111.7">MA2</text>
<text x="427.6" y="108.2">SENSEA</text>
<text x="445.8" y="108.7">4</text>
<text x="445.8" y="112.2">5</text>
<text x="449.3" y="110.5">SENSEA</text>
<text x="449.3" y="114">OUTA2</text>
<text x="473.2" y="110.5">EN\FAULT</text>
<text x="481" y="114">TOFF</text>
<text x="490.5" y="112.2">12</text>
<text x="490.5" y="108.7">13</text>
<text x="498.1" y="108.2">STSP_EN</text>
<text x="498.1" y="111.7">TOFF</text>
<text x="427.6" y="115.2">BAT_power</text>
<text x="445.8" y="115.7">6</text>
<text x="449.3" y="117.5">VS</text>
<text x="483" y="117.5">REF</text>
<text x="490.5" y="119.3">10</text>
<text x="490.5" y="115.7">11</text>
<text x="498.1" y="115.2">STSP_REF</text>
<text x="498.1" y="118.7">MB1</text>
<text x="429.3" y="122.3">MB2</text>
<text x="445.8" y="122.8">8</text>
<text x="449.3" y="124.6">OUTB2</text>
<text x="476.2" y="124.6">SENSEB</text>
<text x="478.1" y="121">OUTB1</text>
<text x="490.5" y="122.8">9</text>
<text x="498.1" y="122.3">SENSEB</text>
<text x="112" y="131.3" transform="rotate(-90 112 131.3)">sw_status</text>
<text x="115.5" y="127.7" transform="rotate(-90 115.5 127.7)">SWO</text>
<text x="136.7" y="127.7" transform="rotate(-90 136.7 127.7)">SWCLK</text>
<text x="425.8" y="134.6">TOFF</text>
<text x="91.4" y="138.9" transform="rotate(-90 91.4 138.9)">62</text>
<text x="94.9" y="138.9" transform="rotate(-90 94.9 138.9)">61</text>
<text x="98.4" y="138.9" transform="rotate(-90 98.4 138.9)">60</text>
<text x="102" y="138.9" transform="rotate(-90 102 138.9)">59</text>
<text x="105.5" y="138.9" transform="rotate(-90 105.5 138.9)">58</text>
<text x="109" y="138.9" transform="rotate(-90 109 138.9)">57</text>
<text x="112.5" y="138.9" transform="rotate(-90 112.5 138.9)">56</text>
<text x="116.1" y="138.9" transform="rotate(-90 116.1 138.9)">55</text>
<text x="119.6" y="138.9" transform="rotate(-90 119.6 138.9)">54</text>
<text x="123.1" y="138.9" transform="rotate(-90 123.1 138.9)">53</text>
<text x="126.6" y="138.9" transform="rotate(-90 126.6 138.9)">52</text>
<text x="130.2" y="138.9" transform="rotate(-90 130.2 138.9)">51</text>
<text x="133.7" y="138.9" transform="rotate(-90 133.7 138.9)">50</text>
<text x="137.2" y="138.9" transform="rotate(-90 137.2 138.9)">49</text>
<text x="346.4" y="143.4">bat_level</text>
<text x="92.4" y="146.4" transform="rotate(-90 92.4 146.4)">PB9</text>
<text x="96" y="146.4" transform="rotate(-90 96 146.4)">PB8</text>
<text x="103" y="146.4" transform="rotate(-90 103 146.4)">PB7</text>
<text x="106.5" y="146.4" transform="rotate(-90 106.5 146.4)">PB6</text>
<text x="110.1" y="146.4" transform="rotate(-90 110.1 146.4)">PB5</text>
<text x="113.6" y="146.4" transform="rotate(-90 113.6 146.4)">PB4</text>
<text x="117.1" y="146.4" transform="rotate(-90 117.1 146.4)">PB3</text>
<text x="120.6" y="146.7" transform="rotate(-90 120.6 146.7)">PD2</text>
<text x="124.2" y="148.5" transform="rotate(-90 124.2 148.5)">PC12</text>
<text x="127.7" y="148.5" transform="rotate(-90 127.7 148.5)">PC11</text>
<text x="131.2" y="148.5" transform="rotate(-90 131.2 148.5)">PC10</text>
<text x="134.8" y="148.4" transform="rotate(-90 134.8 148.4)">PA15</text>
<text x="138.3" y="148.4" transform="rotate(-90 138.3 148.4)">PA14</text>
<text x="99.5" y="151.5" transform="rotate(-90 99.5 151.5)">BOOT0</text>
<text x="445.2" y="152.3">STSP_EN</text>
<text x="471.7" y="152.3">STSP_RST</text>
<text x="498.1" y="152.3">STSP_REF</text>
<text x="57.8" y="163.4">1</text>
<text x="57.8" y="166.9">2</text>
<text x="61.3" y="165.1">VBAT</text>
<text x="57.8" y="170.4">3</text>
<text x="57.8" y="174">4</text>
<text x="61.3" y="168.7">PC13</text>
<text x="61.3" y="172.2">PC14/OSC32_IN</text>
<text x="152.9" y="172.2">PA13</text>
<text x="162.5" y="174">45</text>
<text x="162.5" y="170.4">46</text>
<text x="170" y="169.9">SWDIO</text>
<text x="57.8" y="177.5">5</text>
<text x="61.3" y="175.7">PC15/OSC32_OUT</text>
<text x="61.3" y="179.2">PH0/OSCIN</text>
<text x="152.9" y="179.2">PA11</text>
<text x="152.9" y="175.7">PA12</text>
<text x="162.5" y="177.5">44</text>
<text x="50.1" y="184">STM32_RST</text>
<text x="57.8" y="181">6</text>
<text x="57.8" y="184.5">7</text>
<text x="61.3" y="182.8">PH1/OSCOUT</text>
<text x="152.9" y="182.8">PA10</text>
<text x="162.5" y="184.5">42</text>
<text x="162.5" y="181">43</text>
<text x="170" y="180.5">PHB</text>
<text x="170" y="184">PWMB</text>
<text x="28.9" y="191.1">ICM_SPI_CS</text>
<text x="28.9" y="187.5">bat_level</text>
<text x="57.8" y="188.1">8</text>
<text x="57.8" y="191.6">9</text>
<text x="61.3" y="186.3">NRST</text>
<text x="61.3" y="189.8">PC0</text>
<text x="154.9" y="189.8">PA8</text>
<text x="154.9" y="186.3">PA9</text>
<text x="162.5" y="191.6">40</text>
<text x="162.5" y="188.1">41</text>
<text x="170" y="191.1">PHA</text>
<text x="170" y="187.5">PWMA</text>
<text x="272.3" y="189.3">bat_power</text>
<text x="301" y="189.8">1</text>
<text x="306.2" y="191.2">IN</text>
<text x="323.4" y="191.2">VOUT</text>
<text x="335.5" y="189.8">5</text>
<text x="346.4" y="189.3">5V_OUT</text>
<text x="28.9" y="194.6">ICM_SPI_MISO</text>
<text x="55.8" y="195.1">10</text>
<text x="61.3" y="193.4">PC1</text>
<text x="61.3" y="196.9">PC2</text>
<text x="154.8" y="196.9">PC8</text>
<text x="154.8" y="193.4">PC9</text>
<text x="162.5" y="195.1">39</text>
<text x="170" y="194.6">STSP_RST</text>
<text x="301" y="196.9">3</text>
<text x="335.5" y="196.9">4</text>
<text x="28.9" y="198.1">ICM_SPI_MOSI</text>
<text x="55.8" y="198.6">11</text>
<text x="61.3" y="200.4">PC3</text>
<text x="154.8" y="203.9">PC6</text>
<text x="154.8" y="200.4">PC7</text>
<text x="162.5" y="202.2">37 RC_CH2</text>
<text x="162.5" y="198.6">38</text>
<text x="306.2" y="198.3">ON/OFF BYPASS</text>
<text x="28.9" y="208.7">MB_ENC1</text>
<text x="55.8" y="209.2">14</text>
<text x="152.9" y="207.5">PB15</text>
<text x="162.5" y="209.2">35 RC_CH1</text>
<text x="162.5" y="205.7">36</text>
<text x="28.9" y="215.8">UART_TX</text>
<text x="28.9" y="212.2">MB_ENC2</text>
<text x="55.8" y="212.8">15</text>
<text x="61.3" y="211">PA0</text>
<text x="61.3" y="214.5">PA1</text>
<text x="152.9" y="214.5">PB13</text>
<text x="152.9" y="211">PB14</text>
<text x="162.5" y="212.8">34</text>
<text x="55.8" y="216.3">16</text>
<text x="61.3" y="218.1">PA2</text>
<text x="152.9" y="218.1">PB12</text>
<text x="162.5" y="216.3">33</text>
<text x="84.3" y="245.2" transform="rotate(-90 84.3 245.2)">17</text>
<text x="85.7" y="240.3" transform="rotate(-90 85.7 240.3)">PA3</text>
<text x="94.9" y="245.2" transform="rotate(-90 94.9 245.2)">20</text>
<text x="96.3" y="240.3" transform="rotate(-90 96.3 240.3)">PA4</text>
<text x="98.4" y="245.2" transform="rotate(-90 98.4 245.2)">21</text>
<text x="99.8" y="240.3" transform="rotate(-90 99.8 240.3)">PA5</text>
<text x="102" y="245.2" transform="rotate(-90 102 245.2)">22</text>
<text x="103.4" y="240.3" transform="rotate(-90 103.4 240.3)">PA6</text>
<text x="105.5" y="245.2" transform="rotate(-90 105.5 245.2)">23</text>
<text x="106.9" y="240.3" transform="rotate(-90 106.9 240.3)">PA7</text>
<text x="109" y="245.2" transform="rotate(-90 109 245.2)">24</text>
<text x="110.4" y="240.3" transform="rotate(-90 110.4 240.3)">PC4</text>
<text x="112.5" y="245.2" transform="rotate(-90 112.5 245.2)">25</text>
<text x="113.9" y="240.3" transform="rotate(-90 113.9 240.3)">PC5</text>
<text x="116.1" y="245.2" transform="rotate(-90 116.1 245.2)">26</text>
<text x="117.5" y="240.3" transform="rotate(-90 117.5 240.3)">PB0</text>
<text x="119.6" y="245.2" transform="rotate(-90 119.6 245.2)">27</text>
<text x="121" y="240.3" transform="rotate(-90 121 240.3)">PB1</text>
<text x="123.1" y="245.2" transform="rotate(-90 123.1 245.2)">28</text>
<text x="124.5" y="240.3" transform="rotate(-90 124.5 240.3)">PB2</text>
<text x="126.6" y="245.2" transform="rotate(-90 126.6 245.2)">29</text>
<text x="128.1" y="240.3" transform="rotate(-90 128.1 240.3)">PB10</text>
<text x="131.6" y="240.3" transform="rotate(-90 131.6 240.3)">PB11</text>
<text x="405.3" y="249.8">+</text>
<text x="409.4" y="251.6">1</text>
<text x="409.4" y="248">2 bat_power_sw</text>
<text x="406.5" y="253.3">-</text>
<text x="512.9" y="255.4" transform="rotate(-90 512.9 255.4)">7</text>
<text x="101.4" y="261.8" transform="rotate(-90 101.4 261.8)">MA_ENC1</text>
<text x="105" y="261.8" transform="rotate(-90 105 261.8)">MA_ENC2</text>
<text x="480.5" y="261.7">MA_ENC2</text>
<text x="514.3" y="259.9" transform="rotate(-90 514.3 259.9)">7</text>
<text x="517.6" y="261.8">6</text>
<text x="522.1" y="263.9">5</text>
<text x="522.1" y="260.4">6</text>
<text x="535.2" y="263.4">MA_ENC2</text>
<text x="83.8" y="267.1" transform="rotate(-90 83.8 267.1)">UART_RX</text>
<text x="130.1" y="267.4" transform="rotate(-90 130.1 267.4)">ICM_SPI_CLK 30</text>
<text x="480.5" y="265.2">MA_ENC1</text>
<text x="517.6" y="268.9">4</text>
<text x="517.6" y="265.3">5</text>
<text x="522.1" y="267.4">4</text>
<text x="535.2" y="266.9">MA_ENC1</text>
<text x="480.5" y="275.7">MA2</text>
<text x="517.6" y="275.9">2</text>
<text x="517.6" y="272.4">3</text>
<text x="522.1" y="274.5">2</text>
<text x="522.1" y="271">3</text>
<text x="531.7" y="274">MA2</text>
<text x="300.6" y="279.3">1.8V</text>
<text x="480.5" y="279.3">MA1</text>
<text x="514.3" y="281.2" transform="rotate(-90 514.3 281.2)">8</text>
<text x="517.6" y="279.4">1</text>
<text x="522.1" y="278">1</text>
<text x="531.6" y="277.5">MA1</text>
<text x="512.9" y="285.7" transform="rotate(-90 512.9 285.7)">8</text>
<text x="285.4" y="290.5" transform="rotate(-90 285.4 290.5)">17</text>
<text x="288.9" y="290.5" transform="rotate(-90 288.9 290.5)">16</text>
<text x="292.5" y="290.5" transform="rotate(-90 292.5 290.5)">15</text>
<text x="296" y="290.5" transform="rotate(-90 296 290.5)">14</text>
<text x="306.6" y="290.7" transform="rotate(-90 306.6 290.7)">25</text>
<text x="256.8" y="295.7">19</text>
<text x="256.8" y="299.2">20</text>
<text x="262.4" y="296.7">RESV</text>
<text x="287.2" y="296.6" transform="rotate(-90 287.2 296.6)">NC</text>
<text x="290.7" y="296.6" transform="rotate(-90 290.7 296.6)">NC</text>
<text x="294.2" y="296.6" transform="rotate(-90 294.2 296.6)">NC</text>
<text x="297.7" y="296.6" transform="rotate(-90 297.7 296.6)">NC</text>
<text x="308" y="295.3" transform="rotate(-90 308 295.3)">EP</text>
<text x="312.3" y="297.1">INT1</text>
<text x="320.9" y="299.2">11</text>
<text x="320.9" y="295.7">12</text>
<text x="230" y="305.7">ICM_SPI_CS</text>
<text x="256.8" y="302.7">21</text>
<text x="262.4" y="300.2">RESV</text>
<text x="262.4" y="303.8">AUX_DA</text>
<text x="306.5" y="304.1">REGOUT</text>
<text x="309.4" y="300.6">FSYNC</text>
<text x="320.9" y="302.7">10</text>
<text x="325.3" y="305.7">ICM_SPI_MISO</text>
<text x="230" y="309.2">ICM_SPI_CLK</text>
<text x="256.8" y="306.2">22</text>
<text x="256.8" y="309.8">23</text>
<text x="262.4" y="307.3">nCS</text>
<text x="262.4" y="310.8">SCL/SCLK</text>
<text x="304.8" y="307.7">SDO/AD0</text>
<text x="320.9" y="306.2">9</text>
<text x="325.3" y="309.2">1.8V</text>
<text x="230" y="312.8">ICM_SPI_MOSI</text>
<text x="256.8" y="313.3">24</text>
<text x="262.4" y="314.4">SDA/SDI</text>
<text x="283.6" y="317.6" transform="rotate(-90 283.6 317.6)">NC</text>
<text x="287.2" y="317.6" transform="rotate(-90 287.2 317.6)">NC</text>
<text x="290.7" y="317.6" transform="rotate(-90 290.7 317.6)">NC</text>
<text x="294.2" y="317.6" transform="rotate(-90 294.2 317.6)">NC</text>
<text x="297.7" y="317.6" transform="rotate(-90 297.7 317.6)">NC</text>
<text x="301.3" y="317.6" transform="rotate(-90 301.3 317.6)">NC</text>
<text x="307.3" y="314.7">AUX_CL</text>
<text x="320.9" y="313.3">7</text>
<text x="514.7" y="313.7" transform="rotate(-90 514.7 313.7)">7</text>
<text x="281.9" y="321.1" transform="rotate(-90 281.9 321.1)">1</text>
<text x="285.4" y="321.1" transform="rotate(-90 285.4 321.1)">2</text>
<text x="288.9" y="321.1" transform="rotate(-90 288.9 321.1)">3</text>
<text x="292.5" y="321.1" transform="rotate(-90 292.5 321.1)">4</text>
<text x="296" y="321.1" transform="rotate(-90 296 321.1)">5</text>
<text x="299.5" y="321.1" transform="rotate(-90 299.5 321.1)">6</text>
<text x="480.2" y="321.7">MB_ENC2</text>
<text x="480.2" y="318.1">MB_ENC1</text>
<text x="516.1" y="318.1" transform="rotate(-90 516.1 318.1)">7</text>
<text x="519.4" y="323.5">5</text>
<text x="519.4" y="320">6</text>
<text x="523.9" y="322.1">5</text>
<text x="523.9" y="318.6">6</text>
<text x="531.4" y="321.7">MB_ENC1</text>
<text x="390.5" y="326.9">RC_CH2</text>
<text x="422.3" y="326.9">RC_CH1</text>
<text x="519.4" y="327.1">4</text>
<text x="523.9" y="329.2">3</text>
<text x="523.9" y="325.6">4</text>
<text x="531.4" y="325.2">MB_ENC2</text>
<text x="258.2" y="335.7">bat_power</text>
<text x="309.4" y="333.9">1.8V</text>
<text x="390.5" y="330.4">5V_OUT</text>
<text x="422.3" y="330.4">5V_OUT</text>
<text x="480.2" y="335.8">MB2</text>
<text x="480.2" y="332.2">MB1</text>
<text x="519.4" y="334.1">2</text>
<text x="519.4" y="330.6">3</text>
<text x="523.9" y="332.7">2</text>
<text x="533.2" y="332.3">MB1</text>
<text x="533.2" y="335.9">MB2</text>
<text x="516.1" y="339.4" transform="rotate(-90 516.1 339.4)">8</text>
<text x="519.4" y="337.6">1</text>
<text x="523.9" y="336.2">1</text>
<text x="514.7" y="343.9" transform="rotate(-90 514.7 343.9)">8</text>
</g>
<g font-size="3.2">
<text x="297.7" y="69.1" transform="rotate(-90 297.7 69.1)">2</text>
<text x="63.7" y="82.2">5</text>
<text x="63.7" y="89.3">3</text>
<text x="63.7" y="85.8">4</text>
<text x="63.7" y="92.8">2</text>
<text x="490.5" y="94.6">17</text>
<text x="63.7" y="96.3">1</text>
<text x="481.8" y="96.3">GND</text>
<text x="445.8" y="119.3">7</text>
<text x="449.3" y="121">GND</text>
<text x="87.8" y="138.9" transform="rotate(-90 87.8 138.9)">63</text>
<text x="88.9" y="146.8" transform="rotate(-90 88.9 146.8)">VSS</text>
<text x="162.5" y="166.9">47</text>
<text x="154.5" y="168.7">VSS</text>
<text x="55.8" y="202.2">12</text>
<text x="61.3" y="203.9">VSSA/VREF-</text>
<text x="318.9" y="208.4" transform="rotate(-90 318.9 208.4)">2</text>
<text x="87.8" y="245.2" transform="rotate(-90 87.8 245.2)">18</text>
<text x="89.3" y="240.3" transform="rotate(-90 89.3 240.3)">VSS</text>
<text x="133.7" y="245.2" transform="rotate(-90 133.7 245.2)">31</text>
<text x="135.1" y="240.3" transform="rotate(-90 135.1 240.3)">VSS</text>
<text x="468.9" y="263.6">6</text>
<text x="468.9" y="267.1">5</text>
<text x="468.9" y="274.1">3</text>
<text x="468.9" y="270.6">4</text>
<text x="468.9" y="281.2">1</text>
<text x="468.9" y="277.7">2</text>
<text x="281.9" y="290.5" transform="rotate(-90 281.9 290.5)">18</text>
<text x="283.6" y="299.3" transform="rotate(-90 283.6 299.3)">GND</text>
<text x="465.4" y="323.5">5</text>
<text x="465.4" y="320">6</text>
<text x="405.7" y="328.8">1</text>
<text x="414.3" y="328.8">2</text>
<text x="465.4" y="327.1">4</text>
<text x="293.8" y="335.9">OUT</text>
<text x="303.7" y="334.5">4</text>
<text x="405.7" y="332.4">3</text>
<text x="405.7" y="335.9">5</text>
<text x="414.3" y="332.4">4</text>
<text x="414.3" y="335.9">6</text>
<text x="465.4" y="334.1">2</text>
<text x="465.4" y="330.6">3</text>
<text x="276.3" y="336.2">3</text>
<text x="281.5" y="337.6">IN</text>
<text x="293.8" y="339.4">OUT</text>
<text x="303.7" y="338">2</text>
<text x="465.4" y="337.6">1</text>
<text x="290.7" y="347.8" transform="rotate(-90 290.7 347.8)">1</text>
</g>
<g font-size="3.2" fill="#f00">
<text x="84.3" y="138.9" transform="rotate(-90 84.3 138.9)">64</text>
<text x="85.4" y="147.4" transform="rotate(-90 85.4 147.4)">VDD</text>
<text x="147.2" y="165.1">VDDUSB</text>
<text x="162.5" y="163.4">48</text>
<text x="55.8" y="205.7">13</text>
<text x="61.3" y="207.5">VDDA/VREF+</text>
<text x="91.4" y="245.2" transform="rotate(-90 91.4 245.2)">19</text>
<text x="92.8" y="240.3" transform="rotate(-90 92.8 240.3)">VDD</text>
<text x="137.2" y="245.2" transform="rotate(-90 137.2 245.2)">32</text>
<text x="138.6" y="240.3" transform="rotate(-90 138.6 240.3)">VDD</text>
<text x="299.5" y="290.5" transform="rotate(-90 299.5 290.5)">13</text>
<text x="301.3" y="299.1" transform="rotate(-90 301.3 299.1)">VDD</text>
<text x="309.1" y="311.2">VDDIO</text>
<text x="320.9" y="309.8">8</text>
</g>
<g font-size="2.5">
<text x="253.5" y="101.6">3</text>
<text x="253.5" y="98.1">1</text>
<text x="270.9" y="99.9">2</text>
</g>
<g font-size="1.4" fill="#238d23">
<text x="286.1" y="104.8" transform="rotate(-90 286.1 104.8)">D</text>
<text x="291.4" y="104.8" transform="rotate(-90 291.4 104.8)">S</text>
<text x="287.5" y="108.7" transform="rotate(-90 287.5 108.7)">G</text>
</g>
</svg>
